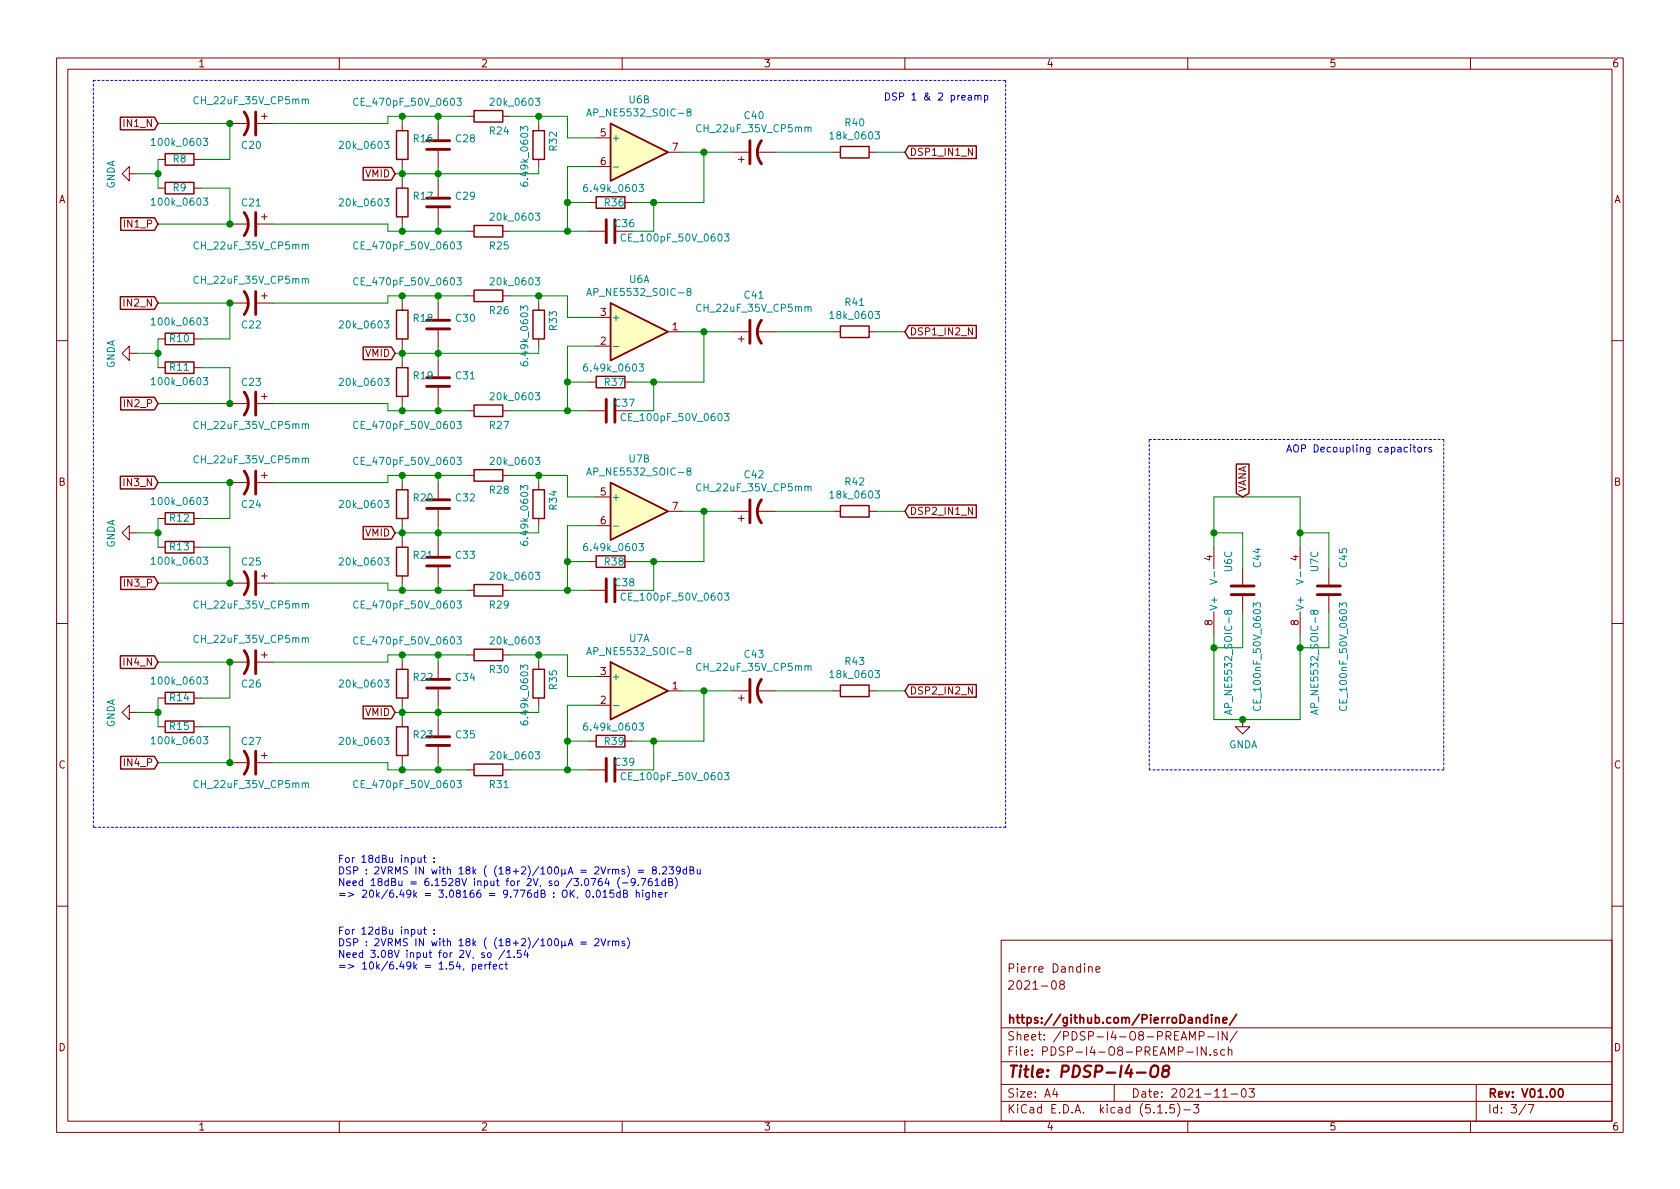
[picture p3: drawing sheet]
<svg xmlns="http://www.w3.org/2000/svg" width="297mm" height="210mm" viewBox="0 0 297 210" stroke-linecap="round" stroke-linejoin="round" font-family="sans-serif">
<g fill="none" stroke="#840000" stroke-width=".18">
<path d="M10 10.3h277v189.9h-277zM12 12.2h273v186.1h-273zM60 10.3v1.9M110 10.3v1.9M160 10.3v1.9M210 10.3v1.9M260 10.3v1.9M22.9 30.7v-1.2l-1.3 1.2 1.3 1.3v-1.3h1.2M27.9 28.2h1.3M27.9 33.3h1.3M34.3 28.2h1.3M34.3 33.3h1.3"/>
<path d="M40.6 39.6h3.3M40.6 21.8h3.3M45.5 39.6h2.8M45.5 21.8h2.8M46.2 20.6h1M46.2 38.3h1M46.7 20.1v1M46.7 37.8v1.1M71.1 21.8v1.3M71.1 28.2v1.3M71.1 32v1.3M71.1 38.3v1.3"/>
<path d="M77.5 21.8v2.8M77.5 26.7v2.8M77.5 32v2.8M77.5 36.8v2.8M82.5 20.6h1.3M88.9 20.6h1.3M95.2 21.8v1.3M95.2 28.2v1.3M104.1 35.8h1.3M105.4 24.4h2.5M105.4 29.5h2.5M110.5 35.8h1.3"/>
<path d="M118.1 26.9h2.5M129.5 26.9h2.8M130.6 28.2h1M131.1 27.7v1M133.9 26.9h3.3M147.3 26.9h1.3M153.7 26.9h1.2M171.9 26.2v1.3l-.7-1.3v1.3M27.9 59.9h1.3M34.3 59.9h1.3M40.6 53.6h3.3M45.5 53.6h2.8"/>
<path d="M46.2 52.3h1M46.7 51.8v1M71.1 53.6v1.3M71.1 59.9v1.3M77.5 53.6v2.8M77.5 58.4v2.8M82.5 40.9h1.3M82.5 52.3h1.3M88.9 40.9h1.3M88.9 52.3h1.3M95.2 53.6v1.3M95.2 59.9v1.3"/>
<path d="M104.1 40.9h2.8M105.4 56.1h2.5M109 40.9h2.8M118.1 58.7h2.5M129.5 58.7h2.8M130.6 59.9h1M131.1 59.4v1M133.9 58.7h3.3M147.3 58.7h1.3M153.7 58.7h1.2M171.9 58v1.2l-.7-1.2v1.2M10 60.2h2"/>
<path d="M22.9 62.5v-1.3l-1.3 1.3 1.3 1.2v-1.2h1.2M27.9 65h1.3M34.3 65h1.3M40.6 71.4h3.3M45.5 71.4h2.8M46.2 70.1h1M46.7 69.6v1M71.1 63.7v1.3M71.1 70.1v1.3M77.5 63.7v2.8M77.5 68.6v2.8M82.5 72.6h1.3"/>
<path d="M88.9 72.6h1.3M104.1 72.6h2.8M104.1 67.6h1.3M105.4 61.2h2.5M109 72.6h2.8M110.5 67.6h1.3M285 60.2h2M22.9 94.2v-1.2l-1.3 1.2 1.3 1.3v-1.3h1.2M27.9 96.8h1.3M27.9 91.7h1.3M34.3 96.8h1.3M34.3 91.7h1.3"/>
<path d="M40.6 85.3h3.3M45.5 85.3h2.8M46.2 84.1h1M46.7 83.6v1M71.1 85.3v1.3M71.1 91.7v1.3M71.1 95.5v1.3M77.5 85.3v2.8M77.5 90.2v2.8M77.5 95.5v2.8M82.5 84.1h1.3M88.9 84.1h1.3"/>
<path d="M95.2 85.3v1.3M95.2 91.7v1.3M104.1 99.3h1.3M105.4 87.9h2.5M105.4 93h2.5M110.5 99.3h1.3M118.1 90.4h2.5M129.5 90.4h2.8M130.6 91.7h1M131.1 91.2v1M133.9 90.4h3.3M147.3 90.4h1.3"/>
<path d="M153.7 90.4h1.2M171.9 89.7v1.3l-.7-1.3v1.3M214.6 96.8v3.8M229.9 96.8v3.8M10 110.3h2M40.6 103.1h3.3M40.6 117.1h3.3M45.5 103.1h2.8M45.5 117.1h2.8M46.2 115.8h1M46.2 101.8h1M46.7 101.3v1.1"/>
<path d="M46.7 115.3v1M71.1 101.8v1.3M71.1 117.1v1.3M77.5 100.3v2.8M77.5 117.1v2.8M82.5 115.8h1.3M82.5 104.4h1.3M88.9 115.8h1.3M88.9 104.4h1.3M95.2 117.1v1.3M104.1 104.4h2.8M105.4 119.6h2.5"/>
<path d="M109 104.4h2.8M214.6 108.2v3.8M219.7 100.6v2.8M219.7 105.4v2.8M229.9 108.2v3.8M234.9 100.6v2.8M234.9 105.4v2.8M285 110.3h2M22.9 126v-1.3l-1.3 1.3 1.3 1.2v-1.2h1.2M27.9 123.4h1.3M27.9 128.5h1.3M34.3 123.4h1.3"/>
<path d="M34.3 128.5h1.3M40.6 134.9h3.3M45.5 134.9h2.8M46.2 133.6h1M46.7 133.1v1M71.1 123.4v1.3M71.1 127.2v1.3M71.1 133.6v1.3M77.5 121.9v2.8M77.5 127.2v2.8M77.5 132.1v2.8M82.5 136.1h1.3"/>
<path d="M88.9 136.1h1.3M95.2 123.4v1.3M104.1 136.1h2.8M104.1 131.1h1.3M105.4 124.7h2.5M109 136.1h2.8M110.5 131.1h1.3M118.1 122.2h2.5M129.5 122.2h2.8M130.6 123.4h1M131.1 122.9v1M133.9 122.2h3.3"/>
<path d="M147.3 122.2h1.3M153.7 122.2h1.2M171.9 121.5v1.2l-.7-1.2v1.2M219.7 127.2v1.3h1.3l-1.3 1.3-1.3-1.3h1.3M10 160.2h2M177 166.3h108v32h-108zM186.1 173.6l.3-.2a.94 .94 0 0 1 0 1.5l-.4-.3-.1-.6zM187.6 174.1l-.2-.3 .1-.3a.48 .48 0 0 1 .6 .1v.4a.52 .52 0 0 0-.7 .2 .52 .52 0 0 0 .1 .6l.4 .1 .2-.1 .1-.4-.3-.3M192.5 171.1l.2-.2 .4 .1v.9M193.8 171.4l.7-.1-.1-.3-.4-.1-.2 .2v.8h.6M285 160.2h2M60 198.3v1.9"/>
<path d="M110 198.3v1.9M160 198.3v1.9M177 194.8h108M177 191.8h108M177 187.8h108M177 181.8h108M186.5 192.5l-.4 1h1M186.8 193v1M197 191.8v3M204.7 196.8h.8M206.2 196.7v.1M207.6 195.3h-.7l-.1 .7 .2-.1 .5 .1 .2 .2-.1 .5-.2 .1-.6-.1"/>
<path d="M208.2 195.1a1.71 1.71 0 0 1 0 2.3M209.3 196.3h1.2M209.8 186h1.2M210 198.3v1.9M210.3 183.9v-1.5l.5 1.1 .5-1.1v1.5M211 195.3h1l-.5 .6 .4 .1v.7l-.2 .1-.7-.1M211.7 185.1v1.5M212 183.2l.8-.1 .1-.2-.1-.3-.2-.2h-.6v1.5M213.3 185.1v1.5l-.9-1.5v1.5M213.5 183.4h1.2M214 186.5v.1M215.2 185.7l-.4-.1-.2 .2 .1 .2 .5 .2v.3h-.6"/>
<path d="M215.4 182.4v1.5M216.2 194h.8M216.5 185.7l-.4-.1-.3 .3 .2 .6h.5M217 182.4v1.5l-.9-1.5v1.5M217.2 185.7l.2-.1 .4 .1v.9M217.2 185.1v1.5M217.7 193.5h1.1M218.7 182.3l-1.3 2M219.6 192.7l.4-.2a.94 .94 0 0 1 0 1.5 .82 .82 0 0 1-.4-1.3zM220.8 192.5h1l-.5 .6 .4 .1v.7l-.2 .1-.7-.1M260 198.3v1.9M261 191.8v6.5"/>
<path d="M269.8 195.2l-1.2 2M270.2 195.3h1l-.6 1.5"/>
</g>
<path d="M213.5 179.4v1.5M214.2 179.4v.2M214.2 179.9v1M214.9 179.9v1M218.6 179.3l-1.2 2M213.5 180l-.4-.1-.3 .3 .1 .6 .2 .1 .4-.1M214.9 180.1l.3-.2 .3 .1 .1 .9M216.2 180.4l.7-.1v-.3l-.5-.1-.2 .2 .1 .7h.6M275.7 192.7l.2-.2a.81 .81 0 0 1 .6 .6 .81 .81 0 0 1-.3 .8l-.2 .1a.79 .79 0 0 1-.3-1.3z" fill="none" stroke="#840000" stroke-width=".3"/>
<path d="M201 189.7h1.5M203.6 188.7a.67 .67 0 0 1 1.1 0 1.43 1.43 0 0 1-.5 1.7l-.6-.1a1.41 1.41 0 0 1 0-1.6zM205.9 189.3l-.2-.2a.46 .46 0 0 1 .3-.7h.4l.3 .2a.45 .45 0 0 1-.4 .7h-.4a.66 .66 0 0 0-.3 1 .65 .65 0 0 0 .9 0 .65 .65 0 0 0 0-.9l-.2-.1" fill="none" stroke="#840000" stroke-width=".41"/>
<g fill="none" stroke="#840000" stroke-width=".25">
<path d="M83.8 19.6h5.1v2h-5.1zM21.3 20.7h6l.6 1.1-.6 1.2h-6zM21.3 38.5h6l.6 1.1-.6 1.1h-6zM29.2 32.3h5.1v2h-5.1zM29.2 27.2h5.1v2h-5.1zM64.2 29.6h5l.6 1.1-.6 1.1h-5zM70.1 23.1h2v5.1h-2zM70.1 33.3h2v5h-2zM83.8 39.9h5.1v2h-5.1zM94.2 23.1h2.1v5.1h-2.1zM105.4 34.8h5.1v2h-5.1zM107.9 21.8l10.2 5.1-10.2 5.1z"/>
<path d="M148.6 25.9h5.1v2h-5.1zM160.7 25.8h11.9v2.2h-11.9l-.7-1.1zM21.3 52.5h6l.6 1.1-.6 1.1h-6zM29.2 58.9h5.1v2.1h-5.1zM70.1 54.9h2v5h-2zM83.8 51.3h5.1v2h-5.1zM94.2 54.9h2.1v5h-2.1zM107.9 53.6l10.2 5.1-10.2 5zM148.6 57.7h5.1v2h-5.1zM160.7 57.6h11.9v2.2h-11.9l-.7-1.1zM21.3 70.3h6l.6 1.1-.6 1.1h-6zM29.2 64h5.1v2h-5.1z"/>
<path d="M64.2 61.4h5l.6 1.1-.6 1.1h-5zM70.1 65h2v5.1h-2zM83.8 71.6h5.1v2.1h-5.1zM105.4 66.5h5.1v2.1h-5.1zM21.3 84.2h6l.6 1.1-.6 1.2h-6zM29.2 95.8h5.1v2h-5.1zM29.2 90.7h5.1v2h-5.1zM64.2 93.1h5l.6 1.1-.6 1.1h-5zM70.1 86.6h2v5.1h-2zM70.1 96.8h2v5h-2zM83.8 83.1h5.1v2h-5.1zM94.2 86.6h2.1v5.1h-2.1z"/>
<path d="M105.4 98.3h5.1v2h-5.1zM107.9 85.3l10.2 5.1-10.2 5.1zM148.6 89.4h5.1v2h-5.1zM160.7 89.3h11.9v2.2h-11.9l-.7-1.1zM218.6 82.1h2.2v5.1l-1.1 .7-1.1-.7zM21.3 116h6l.6 1.1-.6 1.1h-6zM21.3 102h6l.6 1.1-.6 1.1h-6zM70.1 118.4h2v5h-2zM83.8 114.8h5.1v2h-5.1zM83.8 103.4h5.1v2h-5.1zM94.2 118.4h2.1v5h-2.1zM107.9 117.1l10.2 5.1-10.2 5z"/>
<path d="M21.3 133.8h6l.6 1.1-.6 1.1h-6zM29.2 122.4h5.1v2.1h-5.1zM29.2 127.5h5.1v2h-5.1zM64.2 124.9h5l.6 1.1-.6 1.1h-5zM70.1 128.5h2v5.1h-2zM83.8 135.1h5.1v2.1h-5.1zM105.4 130h5.1v2.1h-5.1zM148.6 121.2h5.1v2h-5.1zM160.7 121.1h11.9v2.2h-11.9l-.7-1.1z"/>
</g>
<g fill="none" stroke="#840000" stroke-width=".51">
<path d="M43.2 19.8a3.3 3.3 0 0 1 0 4.1M45.2 19.8v4.1M43.2 37.6a3.3 3.3 0 0 1 0 4.1M45.2 37.6v4.1M75.4 26.4h4.1M75.4 24.9h4.1M75.4 36.6h4.1M75.4 35h4.1M107.2 38.9v4M108.7 38.9v4M132.6 24.9v4.1M134.6 24.9a3.3 3.3 0 0 0 0 4.1"/>
<path d="M43.2 51.6a3.3 3.3 0 0 1 0 4M45.2 51.6v4M75.4 58.2h4.1M75.4 56.6h4.1M132.6 56.6v4.1M134.6 56.6a3.3 3.3 0 0 0 0 4.1M43.2 69.3a3.3 3.3 0 0 1 0 4.1M45.2 69.3v4.1M75.4 68.3h4.1M75.4 66.8h4.1M107.2 70.6v4.1M108.7 70.6v4.1"/>
<path d="M43.2 83.3a3.3 3.3 0 0 1 0 4.1M45.2 83.3v4.1M75.4 89.9h4.1M75.4 88.4h4.1M75.4 98.5h4.1M132.6 88.4v4.1M134.6 88.4a3.3 3.3 0 0 0 0 4.1M43.2 101.1a3.3 3.3 0 0 1 0 4.1M43.2 115.1a3.3 3.3 0 0 1 0 4M45.2 101.1v4.1M45.2 115.1v4M75.4 100.1h4.1"/>
<path d="M107.2 102.4v4M108.7 102.4v4M217.7 105.2h4M217.7 103.6h4M232.9 105.2h4.1M232.9 103.6h4.1M43.2 132.8a3.3 3.3 0 0 1 0 4.1M45.2 132.8v4.1M75.4 121.7h4.1M75.4 120.1h4.1M75.4 131.8h4.1M75.4 130.3h4.1"/>
<path d="M107.2 134.1v4.1M108.7 134.1v4.1M132.6 120.1v4.1M134.6 120.1a3.3 3.3 0 0 0 0 4.1"/>
</g>
<g fill="none" stroke="#008484" stroke-width=".18">
<path d="M54 17.7l.2-.2 .3 .1v.8M63.3 17.5a.5 .5 0 0 0-.6 0 .5 .5 0 0 0-.2 .6 .45 .45 0 0 0 .3 .5 .45 .45 0 0 0 .5-.1M80.8 17.4h.8l-.4 .5 .3 .1v.5l-.2 .1-.5-.1M121.7 19.8l-.2-.1v-.3l.4-.2 .2 .2v.3l-.5 .2-.1 .1v.3l.2 .2h.2l.3-.2-.1-.4-.2-.1M26.7 35.4l.4-.4v1.3M26.7 24.8l.4-.3v1.2M26.7 36.3h.8M26.7 25.7h.8M35.9 35h.8l-.4 .5 .4 .1v.6l-.2 .1-.6-.1M35.9 24.5h.8l-.4 .4 .4 .2v.5l-.2 .1-.6-.1M92 32.3l.1 .4a.81 .81 0 0 0 1.2 0v-.4l-.5-.1-.3 .3v.2l.3 .2M92 23.1v-.8l.5 .5 .2-.4 .4-.1 .2 .3-.1 .5"/>
<path d="M103.7 20.5l.5-1.3 .4 1.3M103.8 32.6l-.4 .1a.81 .81 0 0 0 0 1.2l.4-.1 .1-.5-.2-.2h-.3l-.2 .2M103.9 20.2h.6M108.4 29.5h1M113 32.6h.8l-.5 .5 .4 .1 .1 .4-.3 .3-.5-.1M142.9 22.7l.2-.2h.3v.8M146.7 23.7l.4-.4v1.3M146.7 24.6h.7M26.7 56.6l.4-.4v1.3M26.7 57.5h.8M35.9 56.2h.8l-.4 .5 .4 .1v.5l-.2 .2-.6-.2M54 49.4l.2-.1h.3v.8"/>
<path d="M54 43.4l.2-.2 .3 .1v.7M63.3 49.2a.5 .5 0 0 0-.6 .1 .5 .5 0 0 0-.2 .6 .45 .45 0 0 0 .3 .4 .45 .45 0 0 0 .5 0M63.3 42.9a.5 .5 0 0 0-.6 0 .5 .5 0 0 0-.2 .6 .45 .45 0 0 0 .3 .5 .45 .45 0 0 0 .5-.1M80.8 49.1h.8l-.4 .5 .3 .1v.6l-.2 .1-.5-.1M80.8 42.8h.8l-.4 .5 .3 .1v.6h-.5l-.2-.1M92 54.9v-.8l.5 .4 .2-.3 .4-.1 .2 .3-.1 .5M103.7 52.3l.5-1.3 .4 1.3M103.9 51.9h.6M110.6 41.5a.5 .5 0 0 0-.6 0 .5 .5 0 0 0-.2 .6 .45 .45 0 0 0 .3 .5 .45 .45 0 0 0 .5-.1M121.7 51.6l-.2-.2v-.3l.4-.1 .2 .1v.3l-.5 .2-.1 .2v.2l.2 .3h.2l.3-.3-.1-.3-.2-.1M128.1 41.4h.8l-.5 .5 .4 .1 .1 .4-.3 .2-.5-.1M142.9 54.4l.2-.2 .3 .1v.8"/>
<path d="M146.7 55.4l.4-.3v1.2M146.7 56.3h.7M26.7 67.1l.4-.3v1.2M26.7 68h.8M35.9 66.8h.8l-.4 .5 .4 .1v.5l-.2 .1-.6-.1M54 75.1l.2-.2 .3 .1v.8M63.3 74.6a.5 .5 0 0 0-.6 .1 .5 .5 0 0 0-.2 .6 .45 .45 0 0 0 .3 .4 .45 .45 0 0 0 .5 0M80.8 74.5h.8l-.4 .5 .3 .1v.6l-.5 .1-.2-.1M92 64.1l.1 .3a.81 .81 0 0 0 1.2 0v-.3l-.5-.1-.3 .2v.2l.3 .3M103.8 64.4h-.4a.81 .81 0 0 0 0 1.2h.4l.1-.5-.2-.3h-.3l-.2 .3M108.4 61.3h1M110.6 73.2a.5 .5 0 0 0-.6 .1 .5 .5 0 0 0-.2 .6 .45 .45 0 0 0 .3 .4 .45 .45 0 0 0 .5 0"/>
<path d="M113 64.4h.8l-.5 .4 .4 .2 .1 .4-.3 .2-.5-.1M128.1 73.1h.8l-.5 .5 .4 .1 .1 .5-.3 .2-.5-.1M26.7 98.9l.4-.4v1.3M26.7 88.3l.4-.3v1.2M26.7 99.8h.8M26.7 89.2h.8M35.9 98.5h.8l-.4 .5 .4 .1v.6l-.2 .1-.6-.1M35.9 88h.8l-.4 .4 .4 .2v.5l-.2 .1-.6-.1M54 81.2l.2-.2 .3 .1v.8M63.3 81a.5 .5 0 0 0-.6 0 .5 .5 0 0 0-.2 .6 .45 .45 0 0 0 .3 .5 .45 .45 0 0 0 .5-.1M80.8 80.9h.8l-.4 .5 .3 .1v.5l-.2 .1-.5-.1M92 95.8l.1 .4a.81 .81 0 0 0 1.2 0v-.4l-.5-.1-.3 .3v.2l.3 .2"/>
<path d="M92 86.6v-.8l.5 .5 .2-.4 .4-.1 .2 .3-.1 .5M103.7 84l.5-1.3 .4 1.3M103.8 96.1l-.4 .1a.81 .81 0 0 0 0 1.2l.4-.1 .1-.5-.2-.2h-.3l-.2 .2M103.9 83.7h.6M108.4 93h1M113 96.1h.8l-.5 .5 .4 .1 .1 .4-.3 .3-.5-.1M121.7 83.3l-.2-.1v-.3l.4-.2 .2 .2v.3l-.5 .2-.1 .1v.3l.2 .2h.2l.3-.2-.1-.4-.2-.1M142.9 86.2l.2-.2h.3v.8M146.7 87.2l.4-.4v1.3M146.7 88.1h.7M35.9 119.7h.8l-.4 .5 .4 .1v.5l-.2 .2-.6-.2M54 106.9l.2-.2 .3 .1v.7"/>
<path d="M54 112.9l.2-.1h.3v.8M63.3 112.7a.5 .5 0 0 0-.6 .1 .5 .5 0 0 0-.2 .6 .45 .45 0 0 0 .3 .4 .45 .45 0 0 0 .5 0M63.3 106.4a.5 .5 0 0 0-.6 0 .5 .5 0 0 0-.2 .6 .45 .45 0 0 0 .3 .5 .45 .45 0 0 0 .5-.1M80.8 112.6h.8l-.4 .5 .3 .1v.6l-.5 .1-.2-.1M80.8 106.3h.8l-.4 .5 .3 .1v.6h-.5l-.2-.1M92 118.4v-.8l.5 .4 .2-.3 .4-.1 .2 .3-.1 .5M103.7 115.8l.5-1.3 .4 1.3M103.9 115.4h.6M110.6 105a.5 .5 0 0 0-.6 0 .5 .5 0 0 0-.2 .6 .45 .45 0 0 0 .3 .5 .45 .45 0 0 0 .5-.1M121.7 115.1l-.2-.2v-.3l.4-.1 .2 .1v.3l-.5 .2-.1 .2v.2l.2 .3h.2l.3-.3-.1-.3-.2-.1M128.1 104.9h.8l-.5 .5 .4 .1 .1 .4-.3 .2-.5-.1M142.9 117.9l.2-.2 .3 .1v.8"/>
<path d="M146.7 118.9l.4-.3v1.2M146.7 119.8h.7M213.9 102.5l1.3 .4-1.3 .4M214.7 101.1v1M217.1 108.1l.2-.2h.3l.2 .2-.1 .4-.1 .1-.5-.1-.2-.5h-.3l-.1 .1 .1 .5h.3l.2-.2M221.6 107.4v-.8l.5 .4 .1-.4h.5l.2 .2-.2 .6M229.2 102.5l1.2 .4-1.2 .4M229.9 101.1v1M232.3 108.1l.2-.2h.3l.2 .2v.4l-.2 .1-.4-.1-.2-.5h-.3l-.2 .1 .2 .5h.3l.1-.2M236.8 107.4v-.8l.5 .4 .1-.4h.6l.1 .2-.1 .6M26.7 120.1l.4-.4v1.3M26.7 130.6l.4-.3v1.2"/>
<path d="M26.7 121h.8M26.7 131.5h.8M35.9 130.3h.8l-.4 .5 .4 .1v.5l-.2 .1-.6-.1M54 138.6l.2-.2 .3 .1v.8M63.3 138.1a.5 .5 0 0 0-.6 .1 .5 .5 0 0 0-.2 .6 .45 .45 0 0 0 .3 .4 .45 .45 0 0 0 .5 0M80.8 138h.8l-.4 .5 .3 .1v.6l-.5 .1-.2-.1M92 127.6l.1 .3a.81 .81 0 0 0 1.2 0v-.3l-.5-.1-.3 .2v.2l.3 .3M103.8 127.9h-.4a.81 .81 0 0 0 0 1.2h.4l.1-.5-.2-.3h-.3l-.2 .3M108.4 124.8h1M110.6 136.7a.5 .5 0 0 0-.6 .1 .5 .5 0 0 0-.2 .6 .45 .45 0 0 0 .3 .4 .45 .45 0 0 0 .5 0M113 127.9h.8l-.5 .4 .4 .2 .1 .4-.3 .2-.5-.1M128.1 136.6h.8l-.5 .5 .4 .1 .1 .5-.3 .2-.5-.1"/>
<path d="M217.4 125.6v.6M217.8 125.5l-1.3 .4 1.3 .5M221.7 124.9a.6 .6 0 0 0 .4 .8 .6 .6 0 0 0 .8-.6l-.2-.2M232.7 125.6v.6M233 125.5l-1.3 .4 1.3 .5M237 124.9a.6 .6 0 0 0 .4 .8 .6 .6 0 0 0 .7-.6l-.1-.2"/>
</g>
<g fill="#ffffc2" stroke="#ffffc2" stroke-width=".18">
<path d="M107.9 117.1l10.2 5.1-10.2 5z"/>
<path d="M107.9 85.3l10.2 5.1-10.2 5.1z"/>
<path d="M107.9 53.6l10.2 5.1-10.2 5z"/>
<path d="M107.9 21.8l10.2 5.1-10.2 5.1z"/>
</g>
<path d="M16.5 14.2h161.3M177.8 14.2v132.1M203.2 77.7h52.1M255.3 77.7v58.4M203.2 136.1v-58.4M255.3 136.1h-52.1M16.5 146.3v-132.1M177.8 146.3h-161.3" fill="none" stroke="#0000c2" stroke-width=".18" stroke-dasharray=".4 .4"/>
<g fill="none" stroke="#008400" stroke-width=".18">
<path d="M24.1 30.7h3.8M27.9 28.2v5.1M27.9 21.8h12.7v6.4h-5M35.6 33.3h5v6.3h-12.7M48.3 39.6h20.3v1.3h13.9M71.1 20.6v1.2M71.1 29.5v2.5M71.1 39.6v1.3M77.5 20.6v1.2M77.5 29.5v2.5M77.5 39.6v1.3M82.5 20.6h-13.9v1.2h-20.3"/>
<path d="M90.2 20.6h10.1v3.8h5.1M95.2 20.6v1.2M95.2 29.5v1.2h-25.4M100.3 35.8h3.8M105.4 29.5h-5.1v11.4M115.6 35.8v5.1h-3.8M120.6 26.9h8.9M124.5 26.9v8.9h-12.7M137.2 26.9h10.1M154.9 26.9h5.1M27.9 59.9v5.1M27.9 53.6h12.7v6.3h-5"/>
<path d="M71.1 52.3v1.3M77.5 52.3v1.3M82.5 52.3h-13.9v1.3h-20.3M90.2 52.3h10.1v3.8h5.1M90.2 40.9h13.9M95.2 52.3v1.3M120.6 58.7h8.9M124.5 58.7v8.9h-12.7M137.2 58.7h10.1M154.9 58.7h5.1M24.1 62.5h3.8M35.6 65h5v6.4h-12.7"/>
<path d="M48.3 71.4h20.3v1.2h13.9M71.1 61.2v2.5M71.1 71.4v1.2M77.5 61.2v2.5M77.5 71.4v1.2M90.2 72.6h13.9M95.2 61.2v1.3h-25.4M100.3 67.6h3.8M105.4 61.2h-5.1v11.4M115.6 67.6v5h-3.8M24.1 94.2h3.8M27.9 91.7v5.1"/>
<path d="M27.9 85.3h12.7v6.4h-5M35.6 96.8h5v6.3h-12.7M71.1 84.1v1.2M71.1 93v2.5M77.5 84.1v1.2M77.5 93v2.5M82.5 84.1h-13.9v1.2h-20.3M90.2 84.1h10.1v3.8h5.1M95.2 93v1.2h-25.4M95.2 84.1v1.2M100.3 99.3h3.8M105.4 93h-5.1v11.4"/>
<path d="M115.6 99.3v5.1h-3.8M120.6 90.4h8.9M124.5 90.4v8.9h-12.7M137.2 90.4h10.1M154.9 90.4h5.1M214.6 94.2h5.1v6.4M214.6 96.8v-8.9h15.3v8.9M229.9 94.2h5v6.4M27.9 117.1h12.7v6.3h-5M48.3 103.1h20.3v1.3h13.9M71.1 103.1v1.3M71.1 115.8v1.3"/>
<path d="M77.5 103.1v1.3M77.5 115.8v1.3M82.5 115.8h-13.9v1.3h-20.3M90.2 115.8h10.1v3.8h5.1M90.2 104.4h13.9M95.2 115.8v1.3M214.6 112v15.2h15.3v-15.2M219.7 108.2v6.3h-5.1M234.9 108.2v6.3h-5M24.1 126h3.8M27.9 123.4v5.1M35.6 128.5h5v6.4h-12.7"/>
<path d="M48.3 134.9h20.3v1.2h13.9M71.1 124.7v2.5M71.1 134.9v1.2M77.5 124.7v2.5M77.5 134.9v1.2M90.2 136.1h13.9M95.2 124.7v1.3h-25.4M100.3 131.1h3.8M105.4 124.7h-5.1v11.4M115.6 131.1v5h-3.8M120.6 122.2h8.9M124.5 122.2v8.9h-12.7"/>
<path d="M137.2 122.2h10.1M154.9 122.2h5.1"/>
</g>
<g fill="none" stroke="#0000c2" stroke-width=".18">
<path d="M171.2 16.9h.5l.1 .8M171.8 17.2h-.5l-.2 .2 .2 .3 .5-.1M172.4 17l.1-.1h.3l.1 .8M172.4 16.9v.8M172.9 17l.2-.1h.3l.1 .8M174.1 16.9h.3l.3 .2-.2 .5h-.4M174.1 16.9v1.2M249.8 79.1h.5M250 78.7v1.1l.3 .1M250.8 79.1h.3l.2 .1-.1 .7h-.3l-.2-.2zM251.9 79.1v.8M252.2 79.1l-.3 .2"/>
<path d="M253.1 79.1h-.3l-.2 .2 .1 .1 .4 .2v.3h-.5M73.9 151.7l.1 .7 .3 .1 .1-.1M74.4 151.7v.8M74.9 151.7h.5M75.1 151.2v1.1l.3 .2M76.8 152.4v.1M76.8 151.7v.1M104.9 158.5v.2M105.5 157.5l.2-.1a.67 .67 0 0 1 .5 .6 .67 .67 0 0 1-.5 .7l-.3-.5zM106.4 155.3h-.3a.79 .79 0 0 0-.1 1.3l.5-.1v-.5l-.5-.2-.2 .3M106.6 157.8l.4-.4v1.3M106.6 158.7h.7"/>
<path d="M107.3 155.3l-.3 .9h.8M107.6 155.8v.8M108.5 157.4h-.6l-.1 .6 .2-.1 .5 .1v.5l-.2 .2-.5-.2M109.6 155.2a1.47 1.47 0 0 0 0 1.9M109.7 157.9l-.4-.1-.3 .3 .2 .5h.5M109.7 157.4v1.3M110.1 156.1h.9M110.3 158h.5l.1-.2-.1-.3-.5-.1v1.3h.4l.2-.2 .1-.3-.3-.2M110.4 153.8l-.3-.1-.1 .2v.2l.4 .1v.3h-.4M110.9 153.1a1.47 1.47 0 0 1 0 1.9M112.3 155.9l-.2 .2h-.4l-.1-.2 .1-.5 .4-.1 .1 .2a.84 .84 0 0 1-.3 1.1h-.2M112.5 158l.2-.2 .3 .1v.8"/>
<path d="M112.5 157.4v1.3M112.9 156.5v.1M112.9 153.9h.9M112.9 154.2h.9M113.3 155.3h.9l-.6 1.3M113.6 157.4v.1M113.6 157.8v.9M114.8 157.8l-.1 1.2-.1 .1-.4-.1M114.8 157.9l-.4-.1-.2 .3 .1 .5h.5M115.2 155.3l-.4 .2-.2 .4 .1 .6 .2 .1h.3l.1-.2-.1-.5-.3-.1-.3 .3M115.4 158l.2-.2 .3 .1v.8M115.4 157.4v1.3"/>
<path d="M115.6 153.8l-.2-.1v-.3l.4-.1 .2 .1v.3l-.6 .2-.1 .2v.2l.3 .3h.2l.3-.3-.1-.4-.2-.1M115.8 155.7l.4-.4v1.3M115.8 156.6h.7M116.5 158.2l.6-.1-.1-.2-.3-.1-.2 .2v.6h.5M116.6 154.4v.2M117.1 153.4l.5-.1 .3 .3-.8 1h.8M117.6 155.8h-.3l-.3 .2 .1 .6h.5M117.6 155.3v1.3M117.6 157.8v.9M118 157.8l-.4 .3M118.2 156l.6-.1 .1-.2-.1-.2-.6-.2v1.3h.5l.2-.1v-.3l-.2-.2M118.3 153.3h.8l-.4 .5 .3 .1v.5l-.2 .2-.5-.2"/>
<path d="M119.4 155.2a1.47 1.47 0 0 1 0 1.9M120.3 153.8l-.3 .3-.3-.1-.1-.2 .1-.4 .3-.1 .2 .1a.87 .87 0 0 1-.3 1.2h-.2M121.4 153.8l-.4-.1-.2 .2 .1 .6h.5M121.4 153.3v1.3M122 153.9l.5-.1 .2-.2-.1-.2-.6-.1v1.3h.5l.2-.2v-.3l-.3-.2M123.3 153.7v.8l.3 .1 .2-.2M123.8 153.7v.9M73.9 164.4l.1 .7 .3 .1 .1-.1M74.4 164.4v.8M74.9 164.4h.5M75.1 163.9v1.1l.3 .2M76.8 165.1v.1"/>
<path d="M76.8 164.4v.1M83.5 170.6l.4-.1 .2 .3-.1 .5h-.5M83.5 170.5v1.3M84.6 170.9l.6-.1v-.2l-.4-.1-.2 .2 .1 .6h.5M85.8 170.5v.9M86.1 170.5l-.3 .3M86.2 168.6l.2-.1 .4 .1v.5l-.1 .2h-.3l-.2-.1zM86.4 170.5h.4M86.8 170.1l-.3 .2v1.1M87.2 170.9l.6-.1v-.2l-.4-.1-.2 .2 .1 .6h.5M88.9 170.6l-.4-.1-.2 .3 .1 .5h.5M89.3 168l-1.1 1.6"/>
<path d="M89.3 170.5h.4M89.5 170.1v1.1l.2 .2M89.6 168.4l.4-.4v1.3M89.6 169.3h.7M90.9 169.2v.1M92.1 168h-.6l-.1 .7 .5-.2 .3 .3v.3l-.3 .2-.5-.1M93 168l-.3 .9h.7M93.3 168.5v.8M100.5 167.3l.4-1.3 .4 1.3M100.6 166.9h.6M102.7 166.6h1M102.7 166.9h1"/>
<path d="M105.2 166.1l.5-.1 .2 .3-.1 .2-.7 .8h.8M106.2 166l.5 1.3 .4-1.3M107.5 166.4v.9M107.9 166.4l-.4 .2M108.3 166.5l.2-.1 .3 .1 .1 .8M108.3 166.4v.9M108.9 166.6l.1-.2 .3 .1 .1 .8M110.4 166.5l-.3-.1-.1 .2v.2l.4 .1v.3h-.4M110.9 165.8a1.47 1.47 0 0 1 0 1.9"/>
</g>
<g fill="#008400" stroke="#008400" stroke-width=".25">
<circle cx="71.1" cy="40.9" r=".51"/>
<circle cx="71.1" cy="72.6" r=".51"/>
<circle cx="115.6" cy="99.3" r=".51"/>
<circle cx="100.3" cy="104.4" r=".51"/>
<circle cx="229.9" cy="94.2" r=".51"/>
<circle cx="77.5" cy="72.6" r=".51"/>
<circle cx="100.3" cy="131.1" r=".51"/>
<circle cx="77.5" cy="94.2" r=".51"/>
<circle cx="71.1" cy="62.5" r=".51"/>
<circle cx="115.6" cy="67.6" r=".51"/>
<circle cx="71.1" cy="30.7" r=".51"/>
<circle cx="214.6" cy="94.2" r=".51"/>
<circle cx="71.1" cy="104.4" r=".51"/>
<circle cx="77.5" cy="40.9" r=".51"/>
<circle cx="100.3" cy="99.3" r=".51"/>
<circle cx="95.3" cy="115.8" r=".51"/>
<circle cx="229.9" cy="114.5" r=".51"/>
<circle cx="71.1" cy="115.8" r=".51"/>
<circle cx="77.5" cy="115.8" r=".51"/>
<circle cx="77.5" cy="30.7" r=".51"/>
<circle cx="77.5" cy="104.4" r=".51"/>
<circle cx="95.3" cy="84.1" r=".51"/>
<circle cx="100.3" cy="67.6" r=".51"/>
<circle cx="77.5" cy="20.6" r=".51"/>
<circle cx="71.1" cy="94.2" r=".51"/>
<circle cx="71.1" cy="126" r=".51"/>
<circle cx="71.1" cy="20.6" r=".51"/>
<circle cx="95.3" cy="52.3" r=".51"/>
<circle cx="77.5" cy="136.1" r=".51"/>
<circle cx="77.5" cy="126" r=".51"/>
<circle cx="71.1" cy="136.1" r=".51"/>
<circle cx="40.6" cy="53.6" r=".51"/>
<circle cx="40.6" cy="39.6" r=".51"/>
<circle cx="124.5" cy="122.2" r=".51"/>
<circle cx="40.6" cy="85.3" r=".51"/>
<circle cx="40.6" cy="134.9" r=".51"/>
<circle cx="40.6" cy="117.1" r=".51"/>
<circle cx="27.9" cy="94.2" r=".51"/>
<circle cx="124.5" cy="58.7" r=".51"/>
<circle cx="27.9" cy="30.7" r=".51"/>
<circle cx="100.3" cy="136.1" r=".51"/>
<circle cx="40.6" cy="103.1" r=".51"/>
<circle cx="124.5" cy="26.9" r=".51"/>
<circle cx="27.9" cy="126" r=".51"/>
<circle cx="115.6" cy="35.8" r=".51"/>
<circle cx="40.6" cy="71.4" r=".51"/>
<circle cx="40.6" cy="21.8" r=".51"/>
<circle cx="100.3" cy="40.9" r=".51"/>
<circle cx="219.7" cy="127.2" r=".51"/>
<circle cx="71.1" cy="52.3" r=".51"/>
<circle cx="100.3" cy="72.6" r=".51"/>
<circle cx="124.5" cy="90.4" r=".51"/>
<circle cx="100.3" cy="35.8" r=".51"/>
<circle cx="214.6" cy="114.5" r=".51"/>
<circle cx="77.5" cy="52.3" r=".51"/>
<circle cx="27.9" cy="62.5" r=".51"/>
<circle cx="71.1" cy="84.1" r=".51"/>
<circle cx="95.3" cy="20.6" r=".51"/>
<circle cx="77.5" cy="62.5" r=".51"/>
<circle cx="115.6" cy="131.1" r=".51"/>
<circle cx="77.5" cy="84.1" r=".51"/>
</g>
<text font-size="2.8" fill="#840000" x="178" y="190.5">Title: PDSP-I4-O8</text>
<g font-size="2.1" fill="#840000">
<text x="178" y="172">Pierre Dandine</text>
<text x="178" y="175">2021-08</text>
<text x="178" y="184">Sheet: /PDSP-I4-O8-PREAMP-IN/</text>
<text x="178" y="181">https://github.com/PierroDandine/</text>
<text x="178" y="186.7">File: PDSP-I4-O8-PREAMP-IN.sch</text>
<text x="178" y="196.9">KiCad E.D.A. kicad (5.1.5)-3</text>
<text x="178" y="194.1">Size: A4</text>
<text x="200" y="194.1">Date: 2021-11-03</text>
<text x="263" y="194.1">Rev: V01.00</text>
<text x="263" y="196.9">Id: 3/7</text>
</g>
<g font-size="1.8" fill="#840000">
<text x="35" y="11.9">1</text>
<text x="85" y="11.9">2</text>
<text x="135" y="11.9">3</text>
<text x="185" y="11.9">4</text>
<text x="235" y="11.9">5</text>
<text x="285" y="11.9">6</text>
<text x="22.1" y="22.5">IN1_N</text>
<text x="106.2" y="24.1">5</text>
<text x="106.2" y="29.2">6</text>
<text x="118.9" y="26.7">7</text>
<text x="160.8" y="27.6">DSP1_IN1_N</text>
<text x="10.4" y="35.9">A</text>
<text x="64.6" y="31.4">VMID</text>
<text x="285.4" y="35.9">A</text>
<text x="22.2" y="40.3">IN1_P</text>
<text x="22.1" y="54.2">IN2_N</text>
<text x="106.2" y="55.9">3</text>
<text x="118.9" y="58.4">1</text>
<text x="160.8" y="59.3">DSP1_IN2_N</text>
<text x="64.6" y="63.1">VMID</text>
<text x="106.2" y="61">2</text>
<text x="22.2" y="72">IN2_P</text>
<text x="10.4" y="85.9">B</text>
<text x="22.1" y="86">IN3_N</text>
<text x="106.2" y="87.6">5</text>
<text x="220.3" y="87.1" transform="rotate(-90 220.3 87.1)">VANA</text>
<text x="285.4" y="85.9">B</text>
<text x="64.6" y="94.9">VMID</text>
<text x="106.2" y="92.7">6</text>
<text x="118.9" y="90.2">7</text>
<text x="160.8" y="91.1">DSP2_IN1_N</text>
<text x="214.4" y="99.2" transform="rotate(-90 214.4 99.2)">4</text>
<text x="229.6" y="99.2" transform="rotate(-90 229.6 99.2)">4</text>
<text x="22.2" y="103.8">IN3_P</text>
<text x="214.4" y="110.6" transform="rotate(-90 214.4 110.6)">8</text>
<text x="229.6" y="110.6" transform="rotate(-90 229.6 110.6)">8</text>
<text x="22.1" y="117.7">IN4_N</text>
<text x="106.2" y="119.4">3</text>
<text x="106.2" y="124.5">2</text>
<text x="118.9" y="121.9">1</text>
<text x="160.8" y="122.8">DSP2_IN2_N</text>
<text x="64.6" y="126.6">VMID</text>
<text x="10.4" y="135.9">C</text>
<text x="22.2" y="135.5">IN4_P</text>
<text x="285.4" y="135.9">C</text>
<text x="10.4" y="185.9">D</text>
<text x="285.4" y="185.9">D</text>
<text x="35" y="199.9">1</text>
<text x="85" y="199.9">2</text>
<text x="135" y="199.9">3</text>
<text x="185" y="199.9">4</text>
<text x="235" y="199.9">5</text>
<text x="285" y="199.9">6</text>
</g>
<g font-size="1.8" fill="#0000c2">
<text x="156.2" y="17.8">DSP 1 &amp; 2 preamp</text>
<text x="227.3" y="80">AOP Decoupling capacitors</text>
<text x="59.7" y="152.6">For 18dBu input :</text>
<text x="59.7" y="154.6">DSP : 2VRMS IN with 18k ( (18+2)/100µA = 2Vrms) = 8.239dBu</text>
<text x="59.7" y="156.7">Need 18dBu = 6.1528V input for 2V, so /3.0764 (-9.761dB)</text>
<text x="59.7" y="158.7">=&gt; 20k/6.49k = 3.08166 = 9.776dB : OK, 0.015dB higher</text>
<text x="59.7" y="165.3">For 12dBu input :</text>
<text x="59.7" y="167.3">DSP : 2VRMS IN with 18k ( (18+2)/100µA = 2Vrms)</text>
<text x="59.7" y="169.4">Need 3.08V input for 2V, so /1.54</text>
<text x="59.7" y="171.4">=&gt; 10k/6.49k = 1.54, perfect</text>
</g>
<g font-size="1.8" fill="#008484">
<text x="34.8" y="18.4">CH_22uF_35V_CP5mm</text>
<text x="63.3" y="18.7">CE_470pF_50V_0603</text>
<text x="86.6" y="23.8">R24</text>
<text x="87.1" y="18.7">20k_0603</text>
<text x="104.7" y="20.6">AP_NE5532_SOIC-8</text>
<text x="111.3" y="18.3">U6B</text>
<text x="123.6" y="23.4">CH_22uF_35V_CP5mm</text>
<text x="131.7" y="21.1">C40</text>
<text x="149.5" y="22.3">R40</text>
<text x="27.3" y="25.8">100k_0603</text>
<text x="30.6" y="28.7">R8</text>
<text x="42.8" y="26.3">C20</text>
<text x="60.5" y="26.3">20k_0603</text>
<text x="73.2" y="25.2">R16</text>
<text x="80.7" y="25.2">C28</text>
<text x="98.5" y="26.6" transform="rotate(-90 98.5 26.6)">R32</text>
<text x="108.1" y="25">+</text>
<text x="147.2" y="24.7">18k_0603</text>
<text x="20.3" y="33.4" transform="rotate(-90 20.3 33.4)">GNDA</text>
<text x="30.6" y="33.8">R9</text>
<text x="73.2" y="35.3">R17</text>
<text x="80.7" y="35.3">C29</text>
<text x="93.4" y="32.3" transform="rotate(-90 93.4 32.3)">6.49k_0603</text>
<text x="103.8" y="34">6.49k_0603</text>
<text x="27.3" y="36.4">100k_0603</text>
<text x="42.8" y="36.5">C21</text>
<text x="60.5" y="36.5">20k_0603</text>
<text x="87.1" y="39">20k_0603</text>
<text x="107" y="36.5">R36</text>
<text x="108.8" y="40.2">C36</text>
<text x="34.8" y="44.1">CH_22uF_35V_CP5mm</text>
<text x="63.3" y="44.1">CE_470pF_50V_0603</text>
<text x="86.6" y="44.1">R25</text>
<text x="110.6" y="42.7">CE_100pF_50V_0603</text>
<text x="34.8" y="50.2">CH_22uF_35V_CP5mm</text>
<text x="63.3" y="50.5">CE_470pF_50V_0603</text>
<text x="87.1" y="50.5">20k_0603</text>
<text x="104.7" y="52.3">AP_NE5532_SOIC-8</text>
<text x="111.3" y="50">U6A</text>
<text x="131.7" y="52.8">C41</text>
<text x="27.3" y="57.6">100k_0603</text>
<text x="42.8" y="58.1">C22</text>
<text x="60.5" y="58.1">20k_0603</text>
<text x="73.2" y="56.9">R18</text>
<text x="80.7" y="56.9">C30</text>
<text x="86.6" y="55.5">R26</text>
<text x="98.5" y="58.4" transform="rotate(-90 98.5 58.4)">R33</text>
<text x="108.1" y="56.8">+</text>
<text x="123.6" y="55.1">CH_22uF_35V_CP5mm</text>
<text x="147.2" y="56.4">18k_0603</text>
<text x="149.5" y="54.1">R41</text>
<text x="20.3" y="65.2" transform="rotate(-90 20.3 65.2)">GNDA</text>
<text x="30.1" y="60.5">R10</text>
<text x="30.1" y="65.6">R11</text>
<text x="93.4" y="64.1" transform="rotate(-90 93.4 64.1)">6.49k_0603</text>
<text x="103.8" y="65.7">6.49k_0603</text>
<text x="27.3" y="68.1">100k_0603</text>
<text x="42.8" y="68.2">C23</text>
<text x="60.5" y="68.2">20k_0603</text>
<text x="73.2" y="67.1">R19</text>
<text x="80.7" y="67.1">C31</text>
<text x="87.1" y="70.8">20k_0603</text>
<text x="107" y="68.2">R37</text>
<text x="108.8" y="71.9">C37</text>
<text x="34.8" y="75.9">CH_22uF_35V_CP5mm</text>
<text x="63.3" y="75.9">CE_470pF_50V_0603</text>
<text x="86.6" y="75.9">R27</text>
<text x="110.6" y="74.5">CE_100pF_50V_0603</text>
<text x="34.8" y="81.9">CH_22uF_35V_CP5mm</text>
<text x="63.3" y="82.2">CE_470pF_50V_0603</text>
<text x="87.1" y="82.2">20k_0603</text>
<text x="111.3" y="81.8">U7B</text>
<text x="27.3" y="89.3">100k_0603</text>
<text x="42.8" y="89.8">C24</text>
<text x="60.5" y="89.8">20k_0603</text>
<text x="73.2" y="88.7">R20</text>
<text x="80.7" y="88.7">C32</text>
<text x="86.6" y="87.3">R28</text>
<text x="104.7" y="84.1">AP_NE5532_SOIC-8</text>
<text x="108.1" y="88.5">+</text>
<text x="123.6" y="86.9">CH_22uF_35V_CP5mm</text>
<text x="131.7" y="84.6">C42</text>
<text x="147.2" y="88.2">18k_0603</text>
<text x="149.5" y="85.8">R42</text>
<text x="30.1" y="92.2">R12</text>
<text x="93.4" y="95.8" transform="rotate(-90 93.4 95.8)">6.49k_0603</text>
<text x="98.5" y="90.1" transform="rotate(-90 98.5 90.1)">R34</text>
<text x="20.3" y="96.9" transform="rotate(-90 20.3 96.9)">GNDA</text>
<text x="27.3" y="99.9">100k_0603</text>
<text x="30.1" y="97.3">R13</text>
<text x="42.8" y="100">C25</text>
<text x="60.5" y="100">20k_0603</text>
<text x="73.2" y="98.8">R21</text>
<text x="80.7" y="98.8">C33</text>
<text x="103.8" y="97.5">6.49k_0603</text>
<text x="107" y="100">R38</text>
<text x="217.9" y="101.1" transform="rotate(-90 217.9 101.1)">U6C</text>
<text x="222.9" y="100.3" transform="rotate(-90 222.9 100.3)">C44</text>
<text x="233.1" y="101.1" transform="rotate(-90 233.1 101.1)">U7C</text>
<text x="238.2" y="100.3" transform="rotate(-90 238.2 100.3)">C45</text>
<text x="34.8" y="107.6">CH_22uF_35V_CP5mm</text>
<text x="63.3" y="107.6">CE_470pF_50V_0603</text>
<text x="86.6" y="107.6">R29</text>
<text x="87.1" y="102.5">20k_0603</text>
<text x="108.8" y="103.7">C38</text>
<text x="110.6" y="106.2">CE_100pF_50V_0603</text>
<text x="34.8" y="113.7">CH_22uF_35V_CP5mm</text>
<text x="63.3" y="114">CE_470pF_50V_0603</text>
<text x="87.1" y="114">20k_0603</text>
<text x="111.3" y="113.5">U7A</text>
<text x="215.3" y="108.1" transform="rotate(-90 215.3 108.1)">V+</text>
<text x="230.5" y="108.1" transform="rotate(-90 230.5 108.1)">V+</text>
<text x="86.6" y="119">R30</text>
<text x="104.7" y="115.8">AP_NE5532_SOIC-8</text>
<text x="123.6" y="118.6">CH_22uF_35V_CP5mm</text>
<text x="131.7" y="116.3">C43</text>
<text x="147.2" y="119.9">18k_0603</text>
<text x="149.5" y="117.6">R43</text>
<text x="27.3" y="121.1">100k_0603</text>
<text x="30.1" y="124">R14</text>
<text x="42.8" y="121.6">C26</text>
<text x="60.5" y="121.6">20k_0603</text>
<text x="73.2" y="120.4">R22</text>
<text x="80.7" y="120.4">C34</text>
<text x="98.5" y="121.9" transform="rotate(-90 98.5 121.9)">R35</text>
<text x="108.1" y="120.3">+</text>
<text x="217.9" y="125.4" transform="rotate(-90 217.9 125.4)">AP_NE5532_SOIC-8</text>
<text x="222.9" y="124.9" transform="rotate(-90 222.9 124.9)">CE_100nF_50V_0603</text>
<text x="233.1" y="125.4" transform="rotate(-90 233.1 125.4)">AP_NE5532_SOIC-8</text>
<text x="238.2" y="124.9" transform="rotate(-90 238.2 124.9)">CE_100nF_50V_0603</text>
<text x="20.3" y="128.7" transform="rotate(-90 20.3 128.7)">GNDA</text>
<text x="27.3" y="131.6">100k_0603</text>
<text x="30.1" y="129.1">R15</text>
<text x="42.8" y="131.7">C27</text>
<text x="60.5" y="131.7">20k_0603</text>
<text x="73.2" y="130.6">R23</text>
<text x="80.7" y="130.6">C35</text>
<text x="93.4" y="127.6" transform="rotate(-90 93.4 127.6)">6.49k_0603</text>
<text x="103.8" y="129.2">6.49k_0603</text>
<text x="107" y="131.7">R39</text>
<text x="87.1" y="134.3">20k_0603</text>
<text x="108.8" y="135.4">C39</text>
<text x="110.6" y="138">CE_100pF_50V_0603</text>
<text x="217.2" y="132.3">GNDA</text>
<text x="34.8" y="139.4">CH_22uF_35V_CP5mm</text>
<text x="63.3" y="139.4">CE_470pF_50V_0603</text>
<text x="86.6" y="139.4">R31</text>
</g>
</svg>
